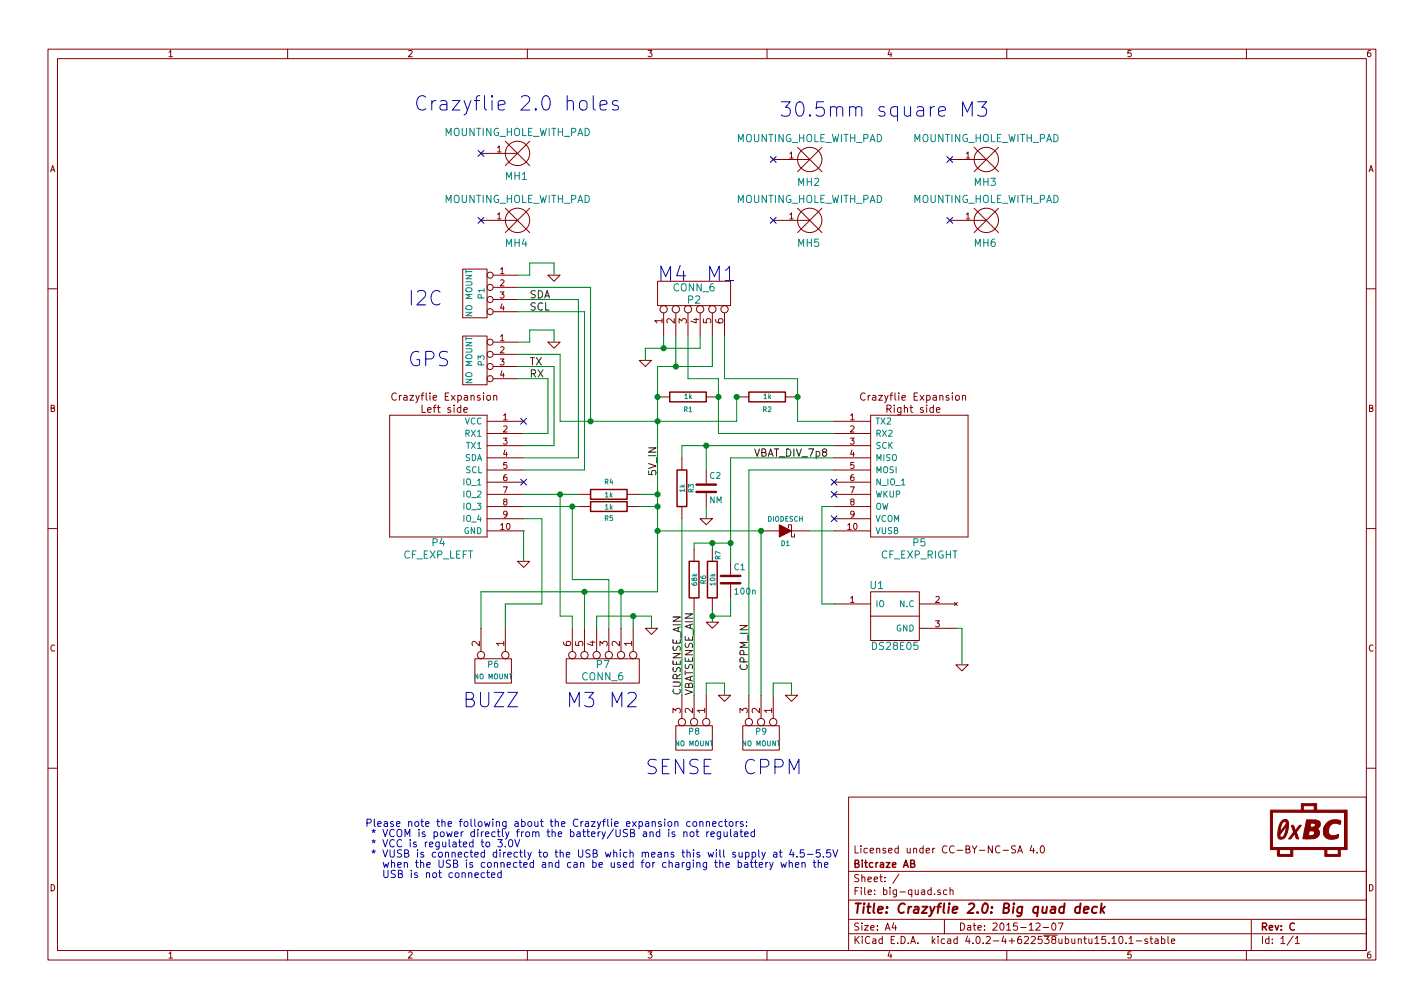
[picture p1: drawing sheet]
<svg xmlns="http://www.w3.org/2000/svg" width="297mm" height="210mm" viewBox="0 0 297 210" stroke-linecap="round" stroke-linejoin="round" font-family="sans-serif">
<g fill="none" stroke="#840000" stroke-width=".21">
<path d="M10 10.3h277v189.9h-277zM12 12.2h273v186.1h-273zM60 10.3v1.9M110 10.3v1.9M160 10.3v1.9M210 10.3v1.9M260 10.3v1.9M100.3 32h7.6M105.4 29.5l5.1 5M110.5 29.5l-5.1 5M161.3 33.3h7.6M166.4 30.7l5 5.1"/>
<path d="M171.4 30.7l-5 5.1M198.1 33.3h7.6M203.2 30.7l5.1 5.1M208.3 30.7l-5.1 5.1M96.5 56.1h5.1v10.2h-5.1zM100.3 46h7.6M102.9 57.4h5M102.9 59.9h5M105.4 43.4l5.1 5.1M110.5 43.4l-5.1 5.1M114.3 57.4h2.5l-1.2 1.3zM137.2 58.7h15.2v5h-15.2z"/>
<path d="M161.3 46h7.6M166.4 43.4l5 5.1M171.4 43.4l-5 5.1M198.1 46h7.6M203.2 43.4l5.1 5.1M208.3 43.4l-5.1 5.1M10 60.2h2M96.5 70.1h5.1v10.2h-5.1zM102.9 71.4h5M102.9 73.9h5M102.9 76.4h5M102.9 79h5"/>
<path d="M102.9 62.5h5M102.9 65h5M114.3 71.4h2.5l-1.2 1.2zM133.3 75.2h2.6l-1.3 1.2zM138.4 65.3v4.8M141 65.3v4.8M143.5 65.3v4.8M146 65.3v4.8M148.6 65.3v4.8M151.1 65.3v4.8M285 60.2h2M81.3 86.6v25.4z"/>
<path d="M81.3 86.6h20.3zM82.7 82.1a.72 .72 0 0 0-1 .5 .72 .72 0 0 0 .7 .9l.3-.2M96.7 85.5l.8-.1-.1-.3-.4-.1-.3 .2 .1 .7h.6M101.6 86.6v25.4zM101.6 82.6l.2-.1 .5 .1v.6l-.1 .2-.4 .1-.2-.2zM101.6 87.9h7.6M101.6 90.4h7.6M101.6 93h7.6M101.6 95.5h7.6M101.6 98h7.6M103 82.6v-.1a.36 .36 0 0 1 .6 .2v.8M103 82.5v1"/>
<path d="M137.2 82.8h2.5M142.2 95.5v2.5M147.3 98v2.8M147.3 82.8h2.6M153.7 82.8h2.5M163.8 82.8h2.6M174 87.9h7.6M174 90.4h7.6M174 93h7.6M174 95.5h7.6M174 98h7.6M180.5 82.1a.72 .72 0 0 0-1.1 .5 .72 .72 0 0 0 .8 .9l.3-.2"/>
<path d="M181.6 86.6h20.3zM181.6 86.6v25.4zM195.3 85.5l.8-.1-.1-.3-.4-.1-.3 .2 .1 .7h.6M199.4 82.6l.2-.1 .5 .1v.6l-.1 .2-.4 .1-.2-.2zM200.8 82.6v-.1a.36 .36 0 0 1 .6 .2v.8M200.8 82.5v1M201.9 86.6v25.4zM10 110.3h2M81.3 112h20.3zM101.6 100.6h7.6M101.6 103.1h7.6M101.6 105.7h7.6"/>
<path d="M101.6 108.2h7.6M101.6 110.7h7.6M107.9 117.1h2.6l-1.3 1.3zM120.6 103.1h2.6M120.6 105.7h2.6M130.8 103.1h2.5M130.8 105.7h2.5M142.2 105.7v2.5M144.8 114.5v2.6M146 108.2h2.6l-1.3 1.3zM147.3 102.9v2.8M148.6 114.5v2.6"/>
<path d="M152.4 117.1v2.8M158.7 110.7h3.9M164.5 110.1v-.6h.6v2.5h.6v-.6M165.1 110.7h3.8M174 100.6h7.6M174 103.1h7.6M174 105.7h7.6M174 108.2h7.6M174 110.7h7.6M181.6 112h20.3zM285 110.3h2M99.1 137.4h7.6v5.1h-7.6z"/>
<path d="M100.3 131.1v4.8M105.4 131.1v4.8M118.1 137.4h15.2v5.1h-15.2zM119.4 131.1v4.8M121.9 131.1v4.8M124.5 131.1v4.8M127 131.1v4.8M129.5 131.1v4.8M132.1 131.1v4.8M134.6 131.1h2.6l-1.3 1.2zM144.8 124.7v2.5M147.3 129.8h2.6l-1.3 1.3z"/>
<path d="M148.6 124.7v2.5M152.4 121.9v2.8M174 126h7.6M181.6 128.5h10.2zM181.6 123.4h10.2v10.2h-10.2zM191.8 126h7.6M191.8 131.1h7.6M199.1 125.7l.6 .6M199.4 138.7h2.5l-1.2 1.2zM199.7 125.7l-.6 .6M141 151.4h7.6v5.1h-7.6zM142.2 145v4.9"/>
<path d="M144.8 145v4.9M147.3 145v4.9M149.9 145h2.5l-1.3 1.3zM154.9 151.4h7.7v5.1h-7.7zM156.2 145v4.9M158.7 145v4.9M161.3 145v4.9M163.8 145h2.6l-1.3 1.3zM10 160.2h2M177 166.3h108v32h-108zM211.9 176.5l-.6-.1-.3 .3 .1 .3 .7 .4v.4l-.2 .1-.6-.1M212.3 177.9l.5-1.5 .5 1.5"/>
<path d="M212.4 177.5h.7M215.2 176.3l-.3 1.1h.9M215.6 176.9v1M216.4 177.8v.1M217.1 176.6l.2-.2a.8 .8 0 0 1 .6 .8 .8 .8 0 0 1-.6 .7l-.3-.5zM285 160.2h2M60 198.3v1.9M110 198.3v1.9M160 198.3v1.9M177 194.8h108M177 191.8h108M177 187.8h108"/>
<path d="M177 181.8h108M186.4 192.5l-.3 1h.9M186.8 193v1M187.5 182.3l-1.3 2M196.2 185.7l-.4-.1-.2 .2 .1 .2 .5 .2v.3h-.6M197 191.8v3M197.5 185.7l-.4-.1-.3 .3 .1 .6 .2 .1 .4-.1M198.2 185.7l.2-.1 .4 .1v.9M198.2 185.1v1.5M210 198.3v1.9M216.1 192.7l.6-.2 .3 .5-1 1h1M217.6 193.5h1.1"/>
<path d="M219.5 192.7l.2-.2a.8 .8 0 0 1 .6 .8 .8 .8 0 0 1-.6 .7l-.3-.5zM220.7 192.5h1l-.6 1.5M232 195.8l.4-.5v1.5M232 196.8h.8M233.5 195.5l.2-.2a.8 .8 0 0 1 .6 .8 .8 .8 0 0 1-.6 .7l-.3-.5zM234.9 196.7v.1M235.5 195.8l.4-.5v1.5M235.5 196.8h.9M237 196.3h1.2M239.4 195.9l-.4-.1-.2 .2 .1 .3 .5 .1v.3h-.6M239.9 195.8h.5M240.1 195.3v1.3l.3 .2"/>
<path d="M240.9 195.9h.6l.1 .9M241.6 196.2l-.5 .1-.2 .2 .2 .3 .5-.1M242.3 195.9l.4-.1 .3 .3-.1 .6h-.6M242.3 195.3v1.5M243.6 195.3v1.3l.2 .2M244.3 196.3l.8-.1-.1-.3-.4-.1-.3 .2 .1 .7h.6M260 198.3v1.9M261 191.8v6.5M269.7 195.2l-1.2 2M270.2 195.8l.4-.5v1.5M270.2 196.8h.8"/>
<circle cx="107.9" cy="32" r="2.54"/>
<circle cx="168.9" cy="33.3" r="2.54"/>
<circle cx="205.7" cy="33.3" r="2.54"/>
<circle cx="102.2" cy="57.4" r=".63"/>
<circle cx="102.2" cy="59.9" r=".63"/>
<circle cx="107.9" cy="46" r="2.54"/>
<circle cx="168.9" cy="46" r="2.54"/>
<circle cx="205.7" cy="46" r="2.54"/>
<circle cx="102.2" cy="79" r=".63"/>
<circle cx="102.2" cy="65" r=".63"/>
<circle cx="102.2" cy="76.4" r=".63"/>
<circle cx="102.2" cy="62.5" r=".63"/>
<circle cx="102.2" cy="71.4" r=".63"/>
<circle cx="102.2" cy="73.9" r=".63"/>
<circle cx="138.4" cy="64.5" r=".76"/>
<circle cx="141" cy="64.5" r=".76"/>
<circle cx="143.5" cy="64.5" r=".76"/>
<circle cx="146" cy="64.5" r=".76"/>
<circle cx="148.6" cy="64.5" r=".76"/>
<circle cx="151.1" cy="64.5" r=".76"/>
<circle cx="100.3" cy="136.6" r=".76"/>
<circle cx="105.4" cy="136.6" r=".76"/>
<circle cx="119.4" cy="136.6" r=".76"/>
<circle cx="121.9" cy="136.6" r=".76"/>
<circle cx="124.5" cy="136.6" r=".76"/>
<circle cx="127" cy="136.6" r=".76"/>
<circle cx="129.5" cy="136.6" r=".76"/>
<circle cx="132.1" cy="136.6" r=".76"/>
<circle cx="142.2" cy="150.6" r=".76"/>
<circle cx="144.8" cy="150.6" r=".76"/>
<circle cx="147.3" cy="150.6" r=".76"/>
<circle cx="156.2" cy="150.6" r=".76"/>
<circle cx="158.7" cy="150.6" r=".76"/>
<circle cx="161.3" cy="150.6" r=".76"/>
</g>
<path d="M225.3 189.2l-.2-.1a.67 .67 0 0 0-.8 .4v.8l.3 .1 .6-.1M225.4 188.4l-.2 2M226.1 189.8l1-.2-.1-.4-.6-.1-.3 .3v.9h.8M228.9 189.2l-.2-.1a.67 .67 0 0 0-.9 .4v.8l.3 .1 .6-.1M229.8 188.4l-.2 2M229.8 189.7l.5 .7M230.5 189.1l-.9 .8" fill="none" stroke="#840000" stroke-width=".41"/>
<path d="M139.7 81.8h7.6v2h-7.6zM141.2 98h2.1v7.7h-2.1zM156.2 81.8h7.6v2h-7.6zM123.2 102.1h7.6v2h-7.6zM123.2 104.6h7.6v2.1h-7.6zM143.8 117.1h2v7.6h-2zM147.6 117.1h2v7.6h-2zM190 180.1l.7-.1v-.4l-.2-.2h-.5v1.5h.6l.2-.1v-.4l-.3-.3" fill="none" stroke="#840000" stroke-width=".3"/>
<g fill="none" stroke="#0000c2" stroke-width=".21">
<path d="M123.7 20v2.5l.5 .5M121 21.3a.81 .81 0 0 1 1.5 .2v.9a.82 .82 0 0 1-.8 .6 .82 .82 0 0 1-.8-.6v-.9zM125.2 22l1.4-.3-.1-.6-.9-.1-.3 .1-.1 .3v1.1l.1 .3 .3 .2 .9-.2M128.9 21.1l-.7-.1-.3 .1-.2 .3 .2 .4 1 .3 .1 .3-.1 .4-.3 .2-.9-.2M200.8 24.2v-3l1 2.2 1-2.2v3M203.9 21.2h1.9l-1 1.2a.81 .81 0 0 1 1 .6v.7l-.3 .4-1.1 .1-.5-.3M103.8 175.1h1l-.5 .6 .3 .1 .2 .2-.1 .5-.2 .2-.7-.2M105.4 176.5v.2M106.2 175.3l.3-.2a.81 .81 0 0 1 .5 .8 .81 .81 0 0 1-.5 .8l-.3-.2-.1-.4zM107.4 175.1l.5 1.6 .5-1.6M140.7 173.6l-.3-.1-.2 .2v.2l.5 .2v.3h-.5M140.8 171.5v-.1a.36 .36 0 0 1 .6 .2v.8"/>
<path d="M140.8 171.4v1M142.6 173.7l.1-.1a.36 .36 0 0 1 .6 .1v.8M142.6 173.5v1M144 171.4h-.5l-.3 .3 .2 .6h.6M144 173.7l.2-.2 .5 .2 .1 .5-.2 .2-.4 .1-.2-.1zM144.7 171.4h.3l.3 .3v.4l-.3 .3-.3-.1-.2-.2zM145.2 173.5h.6M145.4 173v1.3l.4 .2M146 171.5v-.1a.36 .36 0 0 1 .6 .2v.8M146 171.4v1M147.3 171.5l.1-.1a.36 .36 0 0 1 .6 .2v.8M147.3 171.4v1"/>
<path d="M147.4 173.5v1M147.9 173.5l-.5 .3M148.3 174l.7-.1-.1-.3-.4-.1-.2 .2 .1 .7h.5M148.6 171.9l.8-.2-.1-.3h-.4l-.3 .2 .1 .7h.6M150.3 173.5v1.2l-.3 .3-.3-.1M150.3 173.6l-.4-.1-.3 .3 .1 .6h.6M150.7 171.4h-.5l-.3 .3 .2 .6h.6M151 173.5l.1 .9 .4 .1 .2-.1M151.1 171.4h.6M151.3 170.9v1.3l.4 .2M151.7 173.5v1M152.2 171.5l.2-.1 .4 .1 .1 .6-.1 .2-.4 .1-.2-.2z"/>
<path d="M152.4 173v1.3l.2 .2M153.2 173.6h.6v.9M153.4 177.8h-.3l-.3 .2 .1 .2 .5 .2v.3h-.6M153.5 171.4v1M153.8 173.9l-.6 .1a.3 .3 0 0 0 .1 .5l.5-.1M154 171.4l-.5 .3M154 180l.4-.1 .3 .3-.1 .6h-.6M154 179.4v1.5M154.2 177.8v.9l.4 .1 .2-.2M154.4 173.5h.5M154.6 173v1.3l.3 .2M154.8 177.8v1"/>
<path d="M155 171.4h-.4l-.2 .2 .1 .2 .5 .2v.3h-.6M155.3 174l.8-.1-.1-.3-.4-.1-.3 .2 .1 .7h.6M155.3 180h.6l.1 .9M155.5 177.8h.5l.3 .3-.2 .6h-.6M155.5 177.8v1.5M155.7 172.2v.2M155.7 171.4v.2M156.5 179.9h.6M156.7 179.4v1.3l.4 .2M156.9 177.8h.4l.3 .3-.1 .6h-.6M156.9 177.8v1.5M157.4 173.6l-.5-.1-.3 .3 .2 .6h.6"/>
<path d="M157.4 173v1.5M157.4 179.9h.6M157.6 179.4v1.3l.4 .2M158.3 177.3v1.3l.2 .2M158.9 177.8l.4 1M159.6 177.8l-.5 1.3-.2 .2M159.7 179.9v1M160.2 179.9l-.5 .3M160.6 179.9l.3 1M161.3 179.9l-.5 1.4-.2 .1M161.4 177.8h.6l.1 1M162.1 178.1l-.7 .2a.3 .3 0 0 0 .1 .5l.6-.1"/>
<path d="M162.6 177.8h.5M162.8 177.3v1.3l.3 .2M162.9 179.9l.3 1 .2-.7 .4 .7 .2-1M164.6 179.4v1.5M165.1 177.2l-.4 1.1h1M165.5 177.8v1M166.2 178.6v.2M167.3 179.9v1M167.7 177.3h-.7l-.1 .7 .2-.2 .5 .1 .2 .6-.3 .3-.6-.2M168.4 178.2h1.2M169.6 179.9h.6M169.8 179.4v1.3l.4 .2"/>
<path d="M170.7 179.4v1.5M171 177.3h-.7l-.1 .7 .3-.2 .5 .1 .1 .6-.3 .3-.6-.2M171.8 178.6v.2M173.2 177.3h-.7l-.1 .7 .2-.2 .6 .1 .1 .6-.3 .3-.6-.2M173.7 177.3l.5 1.5 .6-1.5M99.1 182.5l.7-.1-.1-.3-.4-.1-.2 .3v.7h.6M101.1 182.1l-.4-.1-.3 .3 .1 .7h.6M101.7 181.5v1.3l.4 .3M102.5 182.5l.8-.1-.1-.3-.5-.1-.2 .3 .1 .7h.6M104.5 182.1l-.4-.1-.3 .3 .2 .7h.5M104.5 181.5v1.6M156 180.3l-.7 .1a.3 .3 0 0 0 .2 .5l.5-.1"/>
<path d="M158.4 180.4l.7-.1-.1-.3-.4-.1-.2 .2v.7h.6M164.6 180.1l.1-.1a.36 .36 0 0 1 .6 .1v.8M165.9 180.4l.7-.1v-.3l-.5-.1-.2 .2 .1 .7h.6M167.3 180.1l.1-.1a.36 .36 0 0 1 .5 .1v.8M170.7 180.1l.1-.1a.36 .36 0 0 1 .5 .1v.8M172 180.4l.7-.1-.1-.3-.4-.1-.2 .2 .1 .7h.5"/>
</g>
<g fill="#840000" stroke="#840000" stroke-width=".21">
<path d="M269.5 172.1l.3 .2 .4 1 .8-1.1h.4l-1 1.4 .5 1.4-.5-.1-.4-.9a1.61 1.61 0 0 1-1.2 1l1-1.4z"/>
<path d="M276.6 171.9a2.6 2.6 0 0 1 3.1-.6l-.1 .6a1.77 1.77 0 0 0-2.3 .6l-.2 .5a1.08 1.08 0 0 0 .5 1.2 1.08 1.08 0 0 0 1.3 0l.3-.1-.1 .6a1.92 1.92 0 0 1-3-.8v-1.2z"/>
<path d="M267.3 171.4a1.02 1.02 0 0 1 1.1-.4v.6l-.3-.2h-.4l-.5 .9-.2 1.3 1.4-1.9v.7l-1.4 1.6v.4a.62 .62 0 0 0 .7 .1 .62 .62 0 0 0 .3-.6l.4-1.3v-1.6a1.67 1.67 0 0 1 .3 1.9l-.3 1.2a1.06 1.06 0 0 1-1.8 .6 4.8 4.8 0 0 1 .7-3.3z"/>
<path d="M265 169h6.4v-1.4h2.7v.5h-2.2v.9h2.2v-1.4h.6v1.4h5.9v7.8l-.1-7.3-15.1-.1v7.4h3.8v.4h-2.3v1h2.3v-1.4h9.9v.4h-2.3v1h2.3v-1.4h1.5v-7.8h.4v8.2h-1.4v1.4h-3.2v-1.4h-6.7v1.4h-3.2l-.1-1.4h-1.4z"/>
<path d="M272.5 171h1.9v1a.6 .6 0 0 0-1 0v.5l.8-.1v1.3v-.2a.94 .94 0 0 0-1.1 0l-.2 .8h.8a.58 .58 0 0 0 .5-.6l.2-2.7a.96 .96 0 0 1 1 .8 .96 .96 0 0 1-.6 1.1 1.19 1.19 0 0 1 .3 1.3 1.19 1.19 0 0 1-1.2 .7h-2.1z"/>
<path d="M162.6 109.5l2.5 1.2-2.5 1.3z"/>
</g>
<g fill="none" stroke="#000084" stroke-width=".21">
<path d="M99.7 31.4l1.2 1.2M100.9 31.4l-1.2 1.2M160.7 32.7l1.2 1.2M161.9 32.7l-1.2 1.2M197.5 32.7l1.2 1.2M198.7 32.7l-1.2 1.2M99.7 45.4l1.2 1.2M100.9 45.4l-1.2 1.2M160.7 45.4l1.2 1.2M161.9 45.4l-1.2 1.2M197.5 45.4l1.2 1.2M198.7 45.4l-1.2 1.2"/>
<path d="M108.6 87.3l1.2 1.2M108.6 100l1.2 1.2M109.8 87.3l-1.2 1.2M109.8 100l-1.2 1.2M173.4 100l1.2 1.2M174.6 100l-1.2 1.2M173.4 102.5l1.2 1.2M173.4 107.6l1.2 1.2M174.6 102.5l-1.2 1.2M174.6 107.6l-1.2 1.2"/>
</g>
<g fill="none" stroke="#008400" stroke-width=".21">
<path d="M107.9 57.4h2.6v-2.5h5.1v2.5M107.9 59.9h15.3v28M107.9 76.4h7.7v16.6h-6.4M107.9 79h6.4v11.4h-5.1M107.9 73.9h8.9v14h36.9v-5.1M107.9 71.4h2.6v-2.6h5.1v2.6M107.9 62.5h12.7v33h-11.4M107.9 65h14v33h-12.7M138.4 70.1v2.5M141 70.1v6.3M143.5 70.1v8.9h6.4v11.4h24.1M146 70.1v2.5h-11.4v2.6"/>
<path d="M148.6 70.1v6.3h-11.4v47h-36.9v7.7M151.1 70.1v8.9h15.3v8.9h7.6M147.3 93v5M174 93h-31.8v2.5M174 98h-17.8v47M174 95.5h-21.6v21.6M109.2 110.7h.1M109.2 110.7v6.4M109.2 105.7h11.4M109.2 108.2h3.8v17.8h-7.6v5.1M109.2 103.1h11.4M116.8 103.1v25.4h2.6v2.6"/>
<path d="M119.4 105.7v15.2h7.6v10.2M133.3 105.7h3.9M133.3 103.1h3.9M137.2 110.7h21.5v34.3M142.2 108.2v36.8M147.3 105.7v2.5M148.6 113.3v1.2M152.4 113.3h-7.6v1.2M168.9 110.7h5.1M174 105.7h-2.6v20.3h2.6M121.9 123.4v7.7M124.5 131.1v-2.6h11.4v2.6"/>
<path d="M129.5 123.4v7.7M132.1 128.5v2.6M144.8 127.2v17.8M148.6 127.2v2.6M152.4 124.7v3.8h-3.8M199.4 131.1h1.3v7.6M147.3 145v-2.5h3.8v2.5M161.3 145v-2.5h3.8v2.5"/>
</g>
<g fill="#008400" stroke="#008400" stroke-width=".25">
<circle cx="132.1" cy="128.5" r=".51"/>
<circle cx="123.2" cy="87.9" r=".51"/>
<circle cx="137.2" cy="87.9" r=".51"/>
<circle cx="137.2" cy="103.1" r=".51"/>
<circle cx="137.2" cy="105.7" r=".51"/>
<circle cx="149.9" cy="82.8" r=".51"/>
<circle cx="166.4" cy="82.8" r=".51"/>
<circle cx="153.7" cy="82.8" r=".51"/>
<circle cx="137.2" cy="82.8" r=".51"/>
<circle cx="129.5" cy="123.4" r=".51"/>
<circle cx="137.2" cy="110.7" r=".51"/>
<circle cx="138.4" cy="72.6" r=".51"/>
<circle cx="141" cy="76.4" r=".51"/>
<circle cx="121.9" cy="123.4" r=".51"/>
<circle cx="116.8" cy="103.1" r=".51"/>
<circle cx="119.4" cy="105.7" r=".51"/>
<circle cx="158.8" cy="110.7" r=".51"/>
<circle cx="148.6" cy="128.5" r=".51"/>
<circle cx="152.4" cy="113.3" r=".51"/>
<circle cx="148.6" cy="113.3" r=".51"/>
<circle cx="147.3" cy="93" r=".51"/>
</g>
<path d="M145.3 102.6h4.1M145.3 101.1h4.1M150.4 121.7h4M150.4 120.1h4" fill="none" stroke="#840000" stroke-width=".51"/>
<g font-size="4.2" fill="#0000c2">
<text x="86.4" y="23.1">Crazyflie 2.0 holes</text>
<text x="162.6" y="24.4">30.5mm square M3</text>
<text x="137.2" y="58.7">M4</text>
<text x="147.3" y="58.7">M1</text>
<text x="85.1" y="63.7">I2C</text>
<text x="85.1" y="76.4">GPS</text>
<text x="96.5" y="147.6">BUZZ</text>
<text x="118.1" y="147.6">M3</text>
<text x="127" y="147.6">M2</text>
<text x="134.6" y="161.5">SENSE</text>
<text x="154.9" y="161.5">CPPM</text>
</g>
<text font-size="2.8" fill="#840000" x="178" y="190.5">Title: Crazyflie 2.0: Big quad deck</text>
<g font-size="2.1" fill="#008484">
<text x="92.5" y="28.4">MOUNTING_HOLE_WITH_PAD</text>
<text x="153.5" y="29.6">MOUNTING_HOLE_WITH_PAD</text>
<text x="190.3" y="29.6">MOUNTING_HOLE_WITH_PAD</text>
<text x="105.5" y="37.5">MH1</text>
<text x="166.4" y="38.8">MH2</text>
<text x="203.3" y="38.8">MH3</text>
<text x="92.5" y="42.3">MOUNTING_HOLE_WITH_PAD</text>
<text x="153.5" y="42.3">MOUNTING_HOLE_WITH_PAD</text>
<text x="190.3" y="42.3">MOUNTING_HOLE_WITH_PAD</text>
<text x="105.5" y="51.5">MH4</text>
<text x="166.4" y="51.5">MH5</text>
<text x="203.3" y="51.5">MH6</text>
<text x="140.5" y="60.8">CONN_6</text>
<text x="143.5" y="63.3">P2</text>
<text x="90.1" y="114">P4</text>
<text x="190.4" y="114">P5</text>
<text x="84.1" y="116.5">CF_EXP_LEFT</text>
<text x="183.7" y="116.5">CF_EXP_RIGHT</text>
<text x="181.5" y="122.9">U1</text>
<text x="182.1" y="135.6">DS28E05</text>
<text x="121.4" y="141.9">CONN_6</text>
<text x="124.4" y="139.4">P7</text>
</g>
<g font-size="2.1">
<text x="110.5" y="62.2">SDA</text>
<text x="110.5" y="64.8">SCL</text>
<text x="110.5" y="76.2">TX</text>
<text x="110.5" y="78.7">RX</text>
<text x="157.4" y="95.2">VBAT_DIV_7p8</text>
<text x="136.9" y="99.3" transform="rotate(-90 136.9 99.3)">5V_IN</text>
<text x="156" y="139.9" transform="rotate(-90 156 139.9)">CPPM_IN</text>
<text x="142" y="145" transform="rotate(-90 142 145)">CURSENSE_AIN</text>
<text x="144.5" y="145" transform="rotate(-90 144.5 145)">VBATSENSE_AIN</text>
</g>
<g font-size="2.1" fill="#840000">
<text x="138.2" y="67.5" transform="rotate(-90 138.2 67.5)">1</text>
<text x="140.7" y="67.5" transform="rotate(-90 140.7 67.5)">2</text>
<text x="143.3" y="67.5" transform="rotate(-90 143.3 67.5)">3</text>
<text x="145.8" y="67.5" transform="rotate(-90 145.8 67.5)">4</text>
<text x="148.3" y="67.5" transform="rotate(-90 148.3 67.5)">5</text>
<text x="150.9" y="67.5" transform="rotate(-90 150.9 67.5)">6</text>
<text x="82.6" y="83.6">Crazyflie Expansion</text>
<text x="180.4" y="83.6">Crazyflie Expansion</text>
<text x="88.3" y="86.1">Left side</text>
<text x="185.4" y="86.1">Right side</text>
<text x="100.1" y="134.8" transform="rotate(-90 100.1 134.8)">2</text>
<text x="105.2" y="134.8" transform="rotate(-90 105.2 134.8)">1</text>
<text x="119.1" y="134.8" transform="rotate(-90 119.1 134.8)">6</text>
<text x="121.7" y="134.8" transform="rotate(-90 121.7 134.8)">5</text>
<text x="124.2" y="134.8" transform="rotate(-90 124.2 134.8)">4</text>
<text x="126.7" y="134.8" transform="rotate(-90 126.7 134.8)">3</text>
<text x="129.3" y="134.8" transform="rotate(-90 129.3 134.8)">2</text>
<text x="131.8" y="134.8" transform="rotate(-90 131.8 134.8)">1</text>
<text x="142" y="148.8" transform="rotate(-90 142 148.8)">3</text>
<text x="144.5" y="148.8" transform="rotate(-90 144.5 148.8)">2</text>
<text x="147.1" y="148.8" transform="rotate(-90 147.1 148.8)">1</text>
<text x="156" y="148.8" transform="rotate(-90 156 148.8)">3</text>
<text x="158.5" y="148.8" transform="rotate(-90 158.5 148.8)">2</text>
<text x="161" y="148.8" transform="rotate(-90 161 148.8)">1</text>
<text x="178" y="178">Licensed under CC-BY-NC-SA 4.0</text>
<text x="178" y="184">Sheet: /</text>
<text x="178" y="181">Bitcraze AB</text>
<text x="178" y="186.7">File: big-quad.sch</text>
<text x="178" y="196.9">KiCad E.D.A. kicad 4.0.2-4+622538ubuntu15.10.1-stable</text>
<text x="178" y="194.1">Size: A4</text>
<text x="200" y="194.1">Date: 2015-12-07</text>
<text x="263" y="194.1">Rev: C</text>
<text x="263" y="196.9">Id: 1/1</text>
</g>
<g font-size="2.1" fill="#0000c2">
<text x="76.2" y="172.5">Please note the following about the Crazyflie expansion connectors:</text>
<text x="76.8" y="174.6">* VCOM is power directly from the battery/USB and is not regulated</text>
<text x="76.8" y="176.7">* VCC is regulated to 3.0V</text>
<text x="76.8" y="178.9">* VUSB is connected directly to the USB which means this will supply at 4.5-5.5V</text>
<text x="78" y="181">when the USB is connected and can be used for charging the battery when the</text>
<text x="78" y="183.1">USB is not connected</text>
</g>
<g font-size="1.8" fill="#840000">
<text x="35" y="11.9">1</text>
<text x="85" y="11.9">2</text>
<text x="135" y="11.9">3</text>
<text x="185" y="11.9">4</text>
<text x="235" y="11.9">5</text>
<text x="285" y="11.9">6</text>
<text x="10.4" y="35.9">A</text>
<text x="103.7" y="31.7">1</text>
<text x="164.6" y="33">1</text>
<text x="201.4" y="33">1</text>
<text x="285.4" y="35.9">A</text>
<text x="103.7" y="45.7">1</text>
<text x="164.6" y="45.7">1</text>
<text x="201.4" y="45.7">1</text>
<text x="104.3" y="57.1">1</text>
<text x="104.3" y="59.7">2</text>
<text x="104.3" y="62.2">3</text>
<text x="104.3" y="64.8">4</text>
<text x="104.3" y="71.1">1</text>
<text x="104.3" y="73.7">2</text>
<text x="104.3" y="76.2">3</text>
<text x="104.3" y="78.7">4</text>
<text x="10.4" y="85.9">B</text>
<text x="104.9" y="87.6">1</text>
<text x="177.3" y="87.6">1</text>
<text x="285.4" y="85.9">B</text>
<text x="104.9" y="90.2">2</text>
<text x="104.9" y="92.7">3</text>
<text x="104.9" y="95.2">4</text>
<text x="177.3" y="90.2">2</text>
<text x="177.3" y="92.7">3</text>
<text x="177.3" y="95.2">4</text>
<text x="104.9" y="97.8">5</text>
<text x="104.9" y="100.3">6</text>
<text x="177.3" y="97.8">5</text>
<text x="177.3" y="100.3">6</text>
<text x="104.9" y="102.9">7</text>
<text x="104.9" y="105.4">8</text>
<text x="104.9" y="107.9">9</text>
<text x="177.3" y="102.9">7</text>
<text x="177.3" y="105.4">8</text>
<text x="177.3" y="107.9">9</text>
<text x="104.4" y="110.5">10</text>
<text x="176.8" y="110.5">10</text>
<text x="177.3" y="125.7">1</text>
<text x="195.1" y="125.7">2</text>
<text x="195.1" y="130.8">3</text>
<text x="10.4" y="135.9">C</text>
<text x="285.4" y="135.9">C</text>
<text x="10.4" y="185.9">D</text>
<text x="285.4" y="185.9">D</text>
<text x="35" y="199.9">1</text>
<text x="85" y="199.9">2</text>
<text x="135" y="199.9">3</text>
<text x="185" y="199.9">4</text>
<text x="235" y="199.9">5</text>
<text x="285" y="199.9">6</text>
</g>
<g font-size="1.8" fill="#008484">
<text x="98.5" y="66" transform="rotate(-90 98.5 66)">NO MOUNT</text>
<text x="101" y="62.3" transform="rotate(-90 101 62.3)">P1</text>
<text x="101" y="76.2" transform="rotate(-90 101 76.2)">P3</text>
<text x="98.5" y="80" transform="rotate(-90 98.5 80)">NO MOUNT</text>
<text x="96.9" y="88.5">VCC</text>
<text x="182.6" y="88.5">TX2</text>
<text x="97.2" y="91.1">RX1</text>
<text x="97.3" y="93.6">TX1</text>
<text x="182.6" y="91.1">RX2</text>
<text x="182.6" y="93.6">SCK</text>
<text x="96.7" y="101.2">IO_1</text>
<text x="96.9" y="96.1">SDA</text>
<text x="97.1" y="98.7">SCL</text>
<text x="148.1" y="99.9">C2</text>
<text x="182.6" y="96.1">MISO</text>
<text x="182.6" y="98.7">MOSI</text>
<text x="182.6" y="101.2">N_IO_1</text>
<text x="96.7" y="103.8">IO_2</text>
<text x="96.7" y="106.3">IO_3</text>
<text x="148" y="104.9">NM</text>
<text x="182.6" y="103.8">WKUP</text>
<text x="182.6" y="106.3">OW</text>
<text x="96.6" y="111.4">GND</text>
<text x="96.7" y="108.8">IO_4</text>
<text x="182.6" y="108.8">VCOM</text>
<text x="182.6" y="111.4">VUSB</text>
<text x="153.2" y="118.9">C1</text>
<text x="153.4" y="124">100n</text>
<text x="182.6" y="126.6">IO</text>
<text x="186.8" y="131.7">GND</text>
<text x="187.7" y="126.6">N.C</text>
<text x="101.8" y="139.2">P6</text>
<text x="143.7" y="153.2">P8</text>
<text x="157.7" y="153.2">P9</text>
</g>
<g font-size="1.4" fill="#008484">
<text x="142.7" y="83.2">1k</text>
<text x="159.3" y="83.2">1k</text>
<text x="142.6" y="85.9">R1</text>
<text x="159.1" y="85.9">R2</text>
<text x="126.1" y="101">R4</text>
<text x="126.2" y="103.7">1k</text>
<text x="126.2" y="106.3">1k</text>
<text x="142.8" y="102.7" transform="rotate(-90 142.8 102.7)">1k</text>
<text x="144.7" y="102.7" transform="rotate(-90 144.7 102.7)">R3</text>
<text x="126.1" y="108.6">R5</text>
<text x="160.1" y="108.8">DIODESCH</text>
<text x="162.9" y="113.9">D1</text>
<text x="150.3" y="116.7" transform="rotate(-90 150.3 116.7)">R7</text>
<text x="145.4" y="122.1" transform="rotate(-90 145.4 122.1)">68k</text>
<text x="147.2" y="121.8" transform="rotate(-90 147.2 121.8)">R6</text>
<text x="149.2" y="122.1" transform="rotate(-90 149.2 122.1)">10k</text>
<text x="99" y="141.7">NO MOUNT</text>
<text x="140.9" y="155.6">NO MOUNT</text>
<text x="154.9" y="155.6">NO MOUNT</text>
</g>
</svg>
